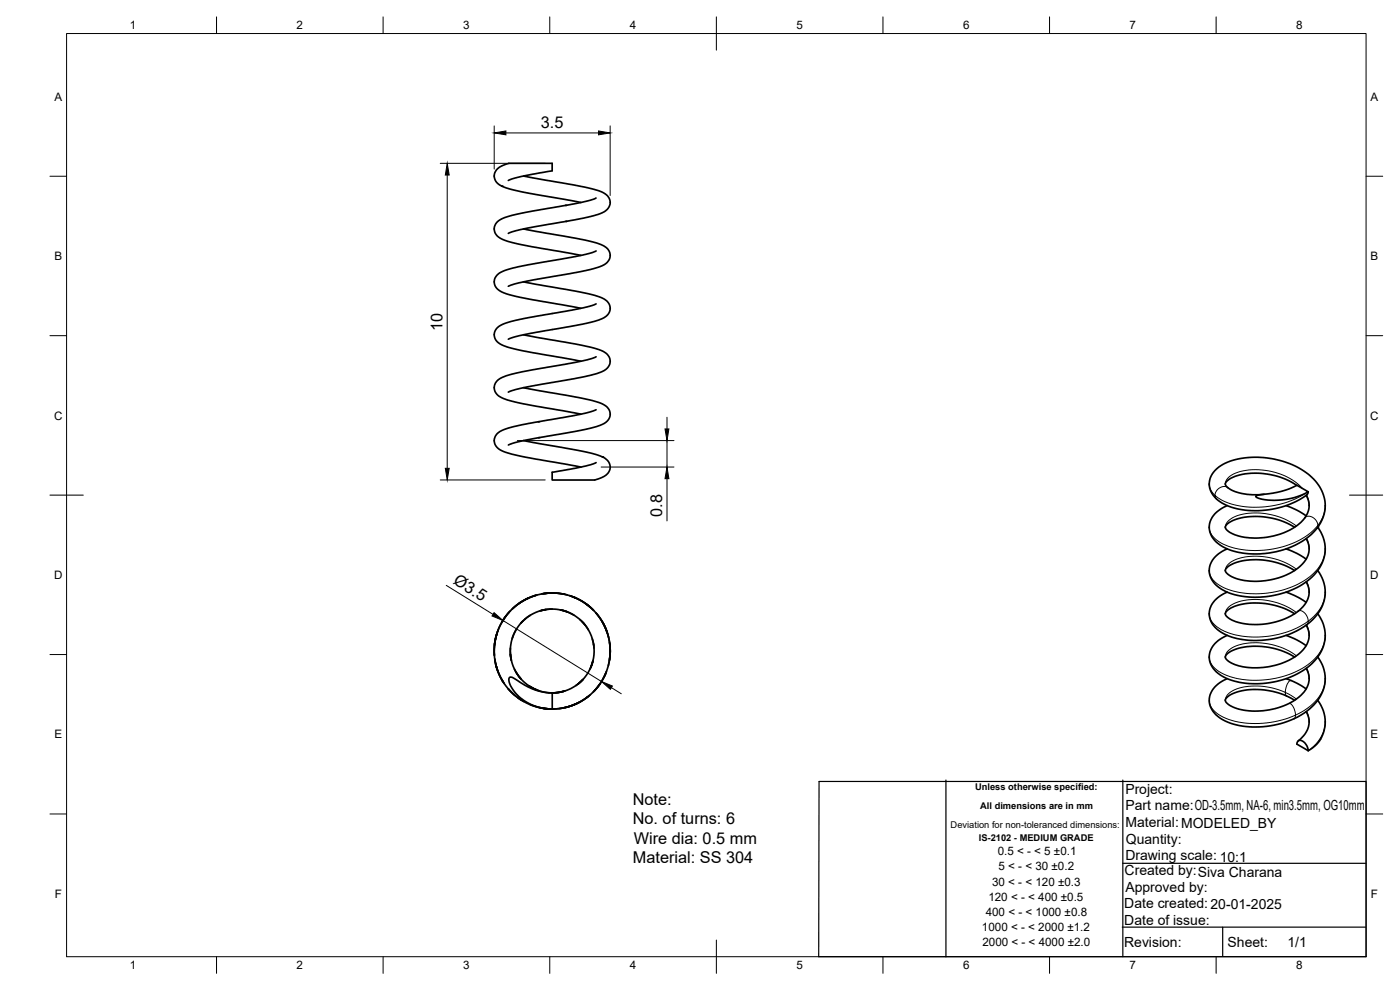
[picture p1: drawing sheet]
<svg xmlns="http://www.w3.org/2000/svg" width="420mm" height="297mm" viewBox="0 0 420 297" stroke-linecap="round" stroke-linejoin="round" font-family="sans-serif">
<!-- layer: Visible -->
<g fill="none" stroke="#000" stroke-width=".51">
<path d="M152.5 54.2l4-1.3 9.2-1.6v-2.3h-12.3a6.1 6.1 0 0 0-4.9 2.9 3.4 3.4 0 0 0 2.6 4.2 182.2 182.2 0 0 0 21.8 4.4l1.4 .3M157.1 52.8l8 1.5a87.7 87.7 0 0 1 15.7 3.4 3.2 3.2 0 0 1 2.3 3.1 3.2 3.2 0 0 1-2.3 3l-5.5 1.6-17.3 3.1-3.2 .7-2.3 .8M178.9 59.4a36.7 36.7 0 0 1-10 2.4l-5.5 .9a56.5 56.5 0 0 0-13.2 3.2 3.1 3.1 0 0 0-1.9 3.1 3.1 3.1 0 0 0 2.3 2.7 100.8 100.8 0 0 0 17.9 3.8l5.8 1.1M157.1 68.7l8 1.5a83.8 83.8 0 0 1 15.7 3.4 3.2 3.2 0 0 1 2.3 3.2 3.2 3.2 0 0 1-2.4 3l-4.8 1.4-17.7 3.1-3.9 .9-1.8 .7M178.9 75.3l-1.7 .7-3.4 .8-15.9 2.8a21.2 21.2 0 0 0-8.6 2.8 3.1 3.1 0 0 0 1.3 5.2 108.4 108.4 0 0 0 18.9 4l4.8 .9M157.1 84.6l8 1.4a83.8 83.8 0 0 1 15.7 3.5 3.2 3.2 0 0 1 2.3 3.2 3.2 3.2 0 0 1-2.5 3l-5.8 1.6-17.4 3.1-4.9 1.4M178.9 91.2l-1.9 .7-3.4 .8-13.4 2.3a29.1 29.1 0 0 0-10.7 3.1 3 3 0 0 0-1.1 3 3 3 0 0 0 2.2 2.4 100.8 100.8 0 0 0 17.9 3.8l5.8 1.1M157.1 116.3l8 1.5a81.9 81.9 0 0 1 15.7 3.4 3.2 3.2 0 0 1 2.3 3.3 3.2 3.2 0 0 1-2.7 3 134 134 0 0 1-19.6 4 31.6 31.6 0 0 0-8.2 2M157.1 100.4l8 1.5a82.7 82.7 0 0 1 15.8 3.5 3.2 3.2 0 0 1 2.2 3.1 3.2 3.2 0 0 1-2.4 3l-5.4 1.5-17.1 3.1-3.5 .8-2.2 .8M178.9 107l-1.7 .7-3.4 .8-15.3 2.7a26 26 0 0 0-8.9 2.7 3.1 3.1 0 0 0-1.2 3.1 3.1 3.1 0 0 0 2.2 2.3 100.8 100.8 0 0 0 17.9 3.9l5.8 1.1M157.1 132.2l12.5 2.2a55.4 55.4 0 0 1 11.2 2.7M178.9 122.9l-4.9 1.4-16.1 2.9a23.9 23.9 0 0 0-8.4 2.7 3.1 3.1 0 0 0 1.1 5.3 105.3 105.3 0 0 0 18.9 4l4.8 1"/>
<path d="M180.8 137.1a3.2 3.2 0 0 1 2.3 3.1 3.2 3.2 0 0 1-2.4 3l-.7 .3a13.6 13.6 0 0 1-6 .5h-8.3v-2.3l8.8-1.6 4.4-1.3M365 149.7a6 6 0 0 1 1.4-10 24 24 0 0 1 18.4-1.4 17.6 17.6 0 0 1 12.4 10.2 11.8 11.8 0 0 1-5.6 13.4 26.1 26.1 0 0 1-24.1 2.4 6.6 6.6 0 0 1-4.2-8.2 8.8 8.8 0 0 1 5-4.4M376.9 148.9l1.9-.5a26.5 26.5 0 0 0 10.4-2.8l3.4 2a19.8 19.8 0 0 1-15.5 1.6zM386 151.7a21.6 21.6 0 0 1 6 3.1M389.1 145.6a21.1 21.1 0 0 0-19.8-2l-.6 .4a1.33 1.33 0 0 0-1 1.3 1.33 1.33 0 0 0 1.1 1.2 16.2 16.2 0 0 0 10.6 1.8M392 148.6a6.4 6.4 0 0 1-2.2 8.7 21.2 21.2 0 0 1-20.2 2.7l-.8-.5a1.39 1.39 0 0 1-1-1.3 1.39 1.39 0 0 1 1-1.3 19.7 19.7 0 0 1 16.5-.3l3.2 1.6M392.6 147.6v.3a10.3 10.3 0 0 1-5.4 3.3 25.7 25.7 0 0 1-19.8 .1l-2.3-1.6M395.5 158.2a11.2 11.2 0 0 1-2.9 15.9 25.9 25.9 0 0 1-25.1 3.2 6.7 6.7 0 0 1-4.4-7.7 8.5 8.5 0 0 1 5.2-4.9M158.5 179.5l-.7 .3M158.7 179.4l-3 1.7M160.7 178.7a17.2 17.2 0 0 0-6.8 3.9M160.8 178.6a17.7 17.7 0 0 0-7.2 4.2"/>
<path d="M161.2 178.5l-.7 .2M165.5 177.9l-2.9 .3M165.7 177.9l-3 .3M168.8 178.2l1.5 .3M169.1 178.3a17 17 0 0 0-5.9-.2 16.9 16.9 0 0 1 6 .2M171 178.7l1.6 .6M171.1 178.8l1.7 .6M171.9 179a16.4 16.4 0 0 1 5.3 3.3M172 179.1a16.9 16.9 0 0 1 5.2 3.1M386 177.7a23.2 23.2 0 0 1 6 3M386 164.7a21.6 21.6 0 0 1 6 3.1M392 174.6a6.3 6.3 0 0 1-2 8.4 21 21 0 0 1-20.8 2.7l-.8-.5a1.21 1.21 0 0 1-.7-1.2 1.21 1.21 0 0 1 .9-1 18.4 18.4 0 0 1 14.9-1.1l2.7 1 2.3 1.3"/>
<path d="M392 161.6a6.2 6.2 0 0 1-1.9 8.4 21.1 21.1 0 0 1-20.7 2.9l-.6-.4a1.38 1.38 0 0 1-1.1-1.3 1.38 1.38 0 0 1 1.1-1.4 19.7 19.7 0 0 1 16.5-.3l3.2 1.7M395.5 171.2a10.9 10.9 0 0 1-2.1 15.2 26.1 26.1 0 0 1-25.5 4.1 7.1 7.1 0 0 1-5-6.9 7.8 7.8 0 0 1 5.4-5.9M148.5 197.7l.6 2.7M148.5 197.9l.7 2.9M148.9 199.7l.5 1.8M149.1 190.1a17.9 17.9 0 0 0-.7 6.5M149.1 190.1l-.7 3.5M149.2 189.9l-.8 3.3M149.3 189.5a17.4 17.4 0 0 0 15.3 23.2M149.3 189.5a17.4 17.4 0 0 1 20.6-11.1 17.4 17.4 0 0 1 13 19.4 17.4 17.4 0 0 1-18 14.9M149.5 189.1a16.9 16.9 0 0 0-1.1 7.7M151.8 184.9l-1.2 1.8"/>
<path d="M152.6 183.9a17.4 17.4 0 0 0-3.3 5.6M152.8 183.6l-2 2.8M153.2 194.4l.2 3.6M153.2 196.3l.3 1.8M153.2 196.2l.3 2M153.2 183.2l-.5 .6M154.9 189l-1.2 2.7M157 186.3l-.7 .7M157.6 185.7l-1.2 1.2M159.2 184.6l-1.7 1.3M162.2 183.2l1.7-.3-1.8 .4M163.5 183l-1.1 .2"/>
<path d="M165.7 182.7l-2.3 .3M168.3 183l1.9 .6M169.5 183.3l-1.3-.3 2 .5M169.9 183.5l2.4 1.1M174 185.9l1.2 1.2M174.6 186.5l1 1.1M175.2 187l1.4 2M175.8 181.1l2.3 2M176.1 181.3l2.1 1.9M177.8 191.7l.5 2.7M177.9 198.5l-.6 1.8M177.9 198.4l-.6 1.9"/>
<path d="M178 198.2l-.9 2.6M178.1 193.2l.1 .5M178.8 183.8a17.4 17.4 0 0 1 3.8 7.4M178.9 183.9a17.4 17.4 0 0 1 3.7 15.8M180.7 186.4l1.5 3.3M180.9 186.7l1.3 3.2M182.9 192.8l.2 2.7-.2 2.7M183 193.2l.1 3.6M183 193.6v3.4M183.1 196.8l-.2 1.1M386 190.6a22.4 22.4 0 0 1 6 3.1M392 187.6a6.3 6.3 0 0 1-1.9 8.3 21.2 21.2 0 0 1-20.7 2.9l-1.2-.8a1.16 1.16 0 0 1-.5-1.2 1.16 1.16 0 0 1 .9-.9 18.4 18.4 0 0 1 14.9-1l2.7 1 2.3 1.2"/>
<path d="M395.5 197.1a10.8 10.8 0 0 1-1.8 15 25.8 25.8 0 0 1-26.1 4.2 7.1 7.1 0 0 1-4.7-6.2 7.6 7.6 0 0 1 5.4-6.5M395.5 184.2a11 11 0 0 1-2.3 15.4 26 26 0 0 1-25.7 3.6 6.7 6.7 0 0 1-4.4-7.6 8.4 8.4 0 0 1 5.2-5M150.6 203.9l.7 1.2M150.7 204.1l.5 .8M150.8 204.2l-1.2-2.3-.8-2.7 .8 2.7 1.3 2.5M152.5 206.6l1.9 1.9 2.1 1.6M152.6 206.8l1.8 1.7M153 203.2h.5l.9 .4a20 20 0 0 0 11.3 4.3v4.8a13 13 0 0 1-13-8.4zM154.4 200.8l2 3M154.9 201.8l1.3 1.7M155.4 209.3l1.8 1.2M155.8 203.1l.5 .5"/>
<path d="M158.6 205.7l3.2 1.6M159 206l2 1M159.1 206l2 1M159.1 211.4a15.9 15.9 0 0 0 5.3 1.3M161.9 212.3l3.7 .4M162.3 212.4l3.4 .3M163.1 212.5l2.6 .2M166.3 212.7h-.3M169.2 207.4a12.6 12.6 0 0 0 6.2-20.1 12.6 12.6 0 0 0-20.9 2.3 12.6 12.6 0 0 0 10.4 18.3M169.2 207.4l-3.5 .5M169.2 207.4l-2.2 .4-2.3 .1M169.6 207.3l-2.9 .6"/>
<path d="M170.5 212.1l-2.6 .5M172.8 211.2l-3.3 1.1M173.2 211.1l-3.5 1.2M174.1 210.6l-1.8 .8M174.5 204.4l-1 .8M174.6 204.2l.3-.3-1.5 1.4M175 203.8l-2.2 1.9M176.3 209.1a17.2 17.2 0 0 1-5.7 2.9M176.4 209a17.3 17.3 0 0 1-10.7 3.7M176.8 208.7l-.6 .5M177.1 208.5l-1 .8M178.6 207l-.6 .6"/>
<path d="M180.1 205.1l-1.1 1.5M181.7 202.2a17.2 17.2 0 0 1-3.3 5l1.7-2M181.9 201.6l-1 2.3M182 201.5l-.5 1.3M386 203.6l3.3 1.4 2.7 1.7M392 213.5a6.5 6.5 0 0 1-2.4 8.8M392 200.5a6.2 6.2 0 0 1-2 8.5 21.3 21.3 0 0 1-20.4 2.9l-.5-.2a1.69 1.69 0 0 1-1.3-1.9l.1-.1a9.3 9.3 0 0 1 6.6-2.7 22.8 22.8 0 0 1 14 3.1M395.5 210.1a10.1 10.1 0 0 1-2.9 15.1M389.6 222.3a2.45 2.45 0 0 1 2.9 2.4l.1 .5-3.4-1.9z"/>
</g>
<g fill="#000">
<circle cx="150.6" cy="55.9" r=".25"/>
<circle cx="169.8" cy="61.6" r=".25"/>
<circle cx="169.8" cy="66.4" r=".25"/>
<circle cx="161.6" cy="126.5" r=".25"/>
<circle cx="161.7" cy="131.3" r=".25"/>
<circle cx="180.8" cy="137.1" r=".25"/>
<circle cx="395.4" cy="158.1" r=".25"/>
<circle cx="169.1" cy="178.3" r=".25"/>
</g>
<!-- layer: Visible Narrow -->
<g fill="none" stroke="#000" stroke-width=".3">
<path d="M362.9 145.2a4.8 4.8 0 0 0 1.7 3.4 2.73 2.73 0 0 1 3.8-2.3M367.7 145.2a4.6 4.6 0 0 1 3.9-3.5 19.9 19.9 0 0 1 19.2 4.8M389.1 157.8a19.9 19.9 0 0 0-19.3-2.4 3.6 3.6 0 0 0-2.1 2.8M391.6 155.4a2.51 2.51 0 0 1 3.9 1.9v.3a23.9 23.9 0 0 1-17.5 7.5 19.4 19.4 0 0 1-13.3-3.5l-.6-.6a4.2 4.2 0 0 1-1.2-2.8M391.8 148a27.5 27.5 0 0 1-25.1 2.1l-2.1-1.5 .5 1.1M392.1 148.5l.6 1.6 .2 1.6M397.7 151.7a11.1 11.1 0 0 1-2.2 6.2l-.3 .6M389.1 170.8a19.8 19.8 0 0 0-19.3-2.4 3.5 3.5 0 0 0-2.1 2.8M392.1 174.5l.6 1.6 .2 1.6M392.1 161.5l.6 1.6 .2 1.6M397.7 177.7a11.2 11.2 0 0 1-5.1 8.7M397.7 164.7a12 12 0 0 1-7 10 27.6 27.6 0 0 1-23.8 1.4 6 6 0 0 1-4-4.9"/>
<path d="M362.9 184.2a6.4 6.4 0 0 0 4.5 5.2 27.8 27.8 0 0 0 25.2-3M389.1 196.8a20.2 20.2 0 0 0-18.7-2.7 3.9 3.9 0 0 0-2.7 3M389.1 183.8a19.8 19.8 0 0 0-19.3-2.4 3.5 3.5 0 0 0-2.1 2.8M389.6 183.4a2.33 2.33 0 0 1 2.9 2l.1 1M392.1 187.5l.6 1.5 .2 1.7M392.6 186.4l-.4 1M397.7 190.7a12 12 0 0 1-7 9.9 28 28 0 0 1-23.3 1.7 6.5 6.5 0 0 1-4.5-5.2M362.9 210.1a6.8 6.8 0 0 0 5 5.4 28.3 28.3 0 0 0 20.9-.9l-.4 1M386.1 208.8l-.4-1 3.4 1.9M387.5 204.2a3.3 3.3 0 0 0-1.8 3.3v.3a19.4 19.4 0 0 0-16-.4 3.4 3.4 0 0 0-2 2.7M392.1 213.4l.6 1.6 .2 1.6M392.1 200.4l.6 1.6 .2 1.6"/>
<path d="M397.7 216.6a10.9 10.9 0 0 1-4.7 8.4M397.7 203.6a12.1 12.1 0 0 1-7 10l-1.9 1-.6-2.3a1.63 1.63 0 0 0-1.4-1.2"/>
</g>
<!-- layer: BORDER -->
<g fill="none" stroke="#000" stroke-width=".3">
<path d="M20 10.1h390v276.9h-390zM65 5.1v5M115 5.1v5M165 5.1v5M215 5.1v10M265 5.1v5M315 5.1v5M365 5.1v5M15 52.9h5M410 52.9h5M15 100.7h5M410 100.7h5"/>
<path d="M15 148.6h10M405 148.6h10M15 196.4h5M410 196.4h5M15 244.2h5M410 244.2h5M65 287v5M115 287v5M165 287v5M215 282.1v9.9M265 287v5M315 287v5"/>
<path d="M365 287v5"/>
</g>
<!-- layer: TITLEBLOCK -->
<path d="M245.8 234.5h164.2v52.5h-164.3zM283.9 234v53.1M337 234v53M336.9 259h73M336.8 278.2h73M366.9 278.2v8.6" fill="none" stroke="#000" stroke-width=".36"/>
<!-- layer: FD_Dimensions -->
<g fill="none" stroke="#000" stroke-width=".3">
<path d="M148.3 37.8v12.9M151.8 39.9h27.8M183.1 37.8v20.9M132.1 49h31.5M134.2 52.5v88M155.3 132.2h47M200.2 125.2v3.5M200.2 132.2v7.9M132.1 144h31.5M180.4 140.1h21.9M200.2 143.6v12.7M133.9 175.6l14.1 8.7"/>
<path d="M150.9 186.2l29.6 18.3M183.5 206.3l3 1.9"/>
</g>
<path d="M148.3 39.9l3.5-.6v1.2zM179.6 39.3l3.5 .6-3.5 .6zM134.2 49l.6 3.5h-1.2zM199.6 128.7h1.1l-.5 3.5zM133.6 140.5h1.2l-.6 3.5zM200.2 140.1l.5 3.5h-1.1zM148.3 183.8l2.6 2.4-3.2-1.4zM180.5 204.5l3.3 1.3-.6 1z" fill="#000" stroke="#000" stroke-width=".3"/>
<g font-size="4.9">
<text x="162.3" y="38.4">3.5</text>
<text x="132.8" y="99.4" transform="rotate(-90 132.8 99.4)">10</text>
<text x="198.7" y="155.1" transform="rotate(-90 198.7 155.1)">0.8</text>
<text x="135.8" y="174.9" transform="rotate(32 135.8 174.9)">Ø3.5</text>
<text x="189.9" y="241.4">Note:</text>
<text x="189.9" y="247.3">No. of turns: 6</text>
<text x="190.2" y="253.2">Wire dia: 0.5 mm</text>
<text x="189.9" y="259.1">Material: SS 304</text>
</g>
<g font-size="4.2">
<text x="337.7" y="238.1">Project:</text>
<text x="337.7" y="243.1">Part name:OD-3.5mm, NA-6, min3.5mm, OG10mm</text>
<text x="337.8" y="248.1">Material:MODELED_BY</text>
<text x="337.9" y="253.1">Quantity:</text>
<text x="337.5" y="262.5">Created by:Siva Charana</text>
<text x="337.7" y="258.2">Drawing scale: 10:1</text>
<text x="337.7" y="267.5">Approved by:</text>
<text x="337.4" y="272.5">Date created: 20-01-2025</text>
<text x="337.4" y="277.6">Date of issue:</text>
<text x="337.4" y="284.2">Revision:</text>
<text x="368.4" y="284">Sheet:</text>
<text x="386.4" y="284.1">1/1</text>
</g>
<g font-size="3.5">
<text x="39" y="8.8">1</text>
<text x="89" y="8.8">2</text>
<text x="139" y="8.8">3</text>
<text x="189" y="8.8">4</text>
<text x="239" y="8.8">5</text>
<text x="289" y="8.8">6</text>
<text x="339" y="8.8">7</text>
<text x="389" y="8.8">8</text>
<text x="16.3" y="30.2">A</text>
<text x="411.3" y="30.2">A</text>
<text x="16.3" y="78">B</text>
<text x="411.3" y="78">B</text>
<text x="16.2" y="125.9">C</text>
<text x="411.2" y="125.9">C</text>
<text x="16.2" y="173.7">D</text>
<text x="411.2" y="173.7">D</text>
<text x="16.3" y="221.6">E</text>
<text x="411.3" y="221.6">E</text>
<text x="299.4" y="256.7">0.5 &lt; - &lt; 5 ±0.1</text>
<text x="299.7" y="261.2">5 &lt; - &lt; 30 ±0.2</text>
<text x="16.4" y="269.4">F</text>
<text x="297.7" y="265.7">30 &lt; - &lt; 120 ±0.3</text>
<text x="411.4" y="269.4">F</text>
<text x="295.8" y="274.7">400 &lt; - &lt; 1000 ±0.8</text>
<text x="296.6" y="270.2">120 &lt; - &lt; 400 ±0.5</text>
<text x="294.7" y="279.2">1000 &lt; - &lt; 2000 ±1.2</text>
<text x="294.8" y="283.7">2000 &lt; - &lt; 4000 ±2.0</text>
<text x="39" y="290.8">1</text>
<text x="89" y="290.8">2</text>
<text x="139" y="290.8">3</text>
<text x="189" y="290.8">4</text>
<text x="239" y="290.8">5</text>
<text x="289" y="290.8">6</text>
<text x="339" y="290.8">7</text>
<text x="389" y="290.8">8</text>
</g>
<g font-size="2.8">
<text x="292.7" y="237.1">Unless otherwise specified:</text>
<text x="294.2" y="242.7">All dimensions are in mm</text>
<text x="285.3" y="248.5">Deviation for non-toleranced dimensions:</text>
<text x="293.8" y="252.3">IS-2102 - MEDIUM GRADE</text>
</g>
</svg>
